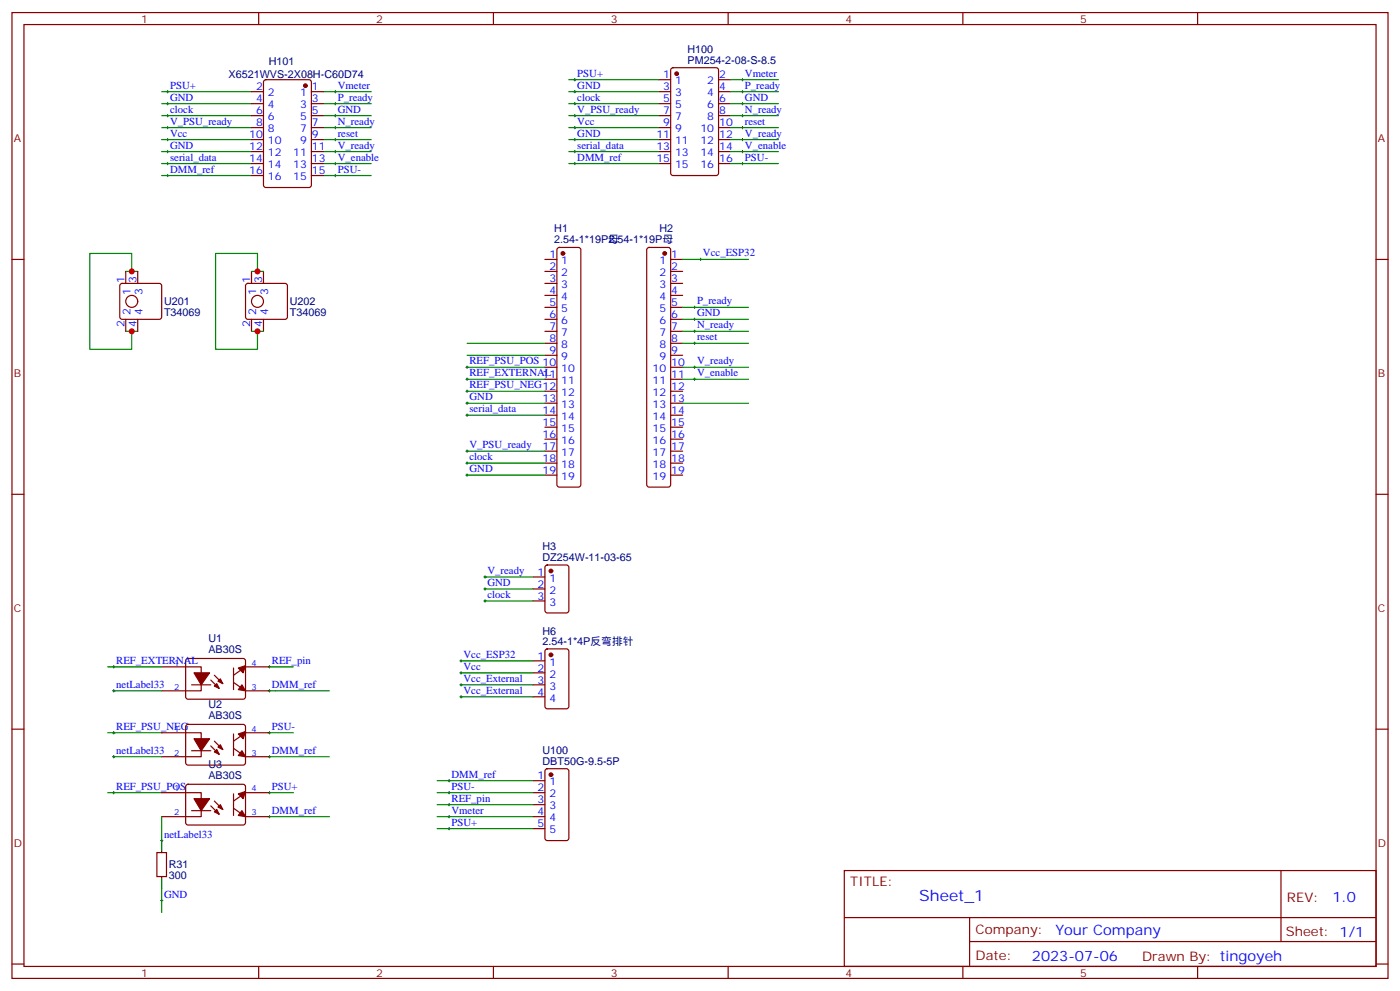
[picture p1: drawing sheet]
<svg xmlns="http://www.w3.org/2000/svg" width="412mm" height="292mm" viewBox="0 0 412 292" stroke-linecap="round" stroke-linejoin="round" font-family="sans-serif">
<g fill="none" stroke="#870000" stroke-width=".35">
<path d="M3.5 3.7h405.4v284.3h-405.4zM7.1 7.2h398.2v277.3h-398.2zM76.2 3.7v3.5M145.3 3.7v3.5M214.5 3.7v3.5M283.6 3.7v3.5M352.8 3.7v3.5M74.1 27h3.5M74.1 30.5h3.5M74.1 34h3.5M74.1 37.6h3.5M77.8 23.7l.5-.2h12.7l.7 .4v30.6l-.4 .7h-13l-.6-.5-.1-30.5z"/>
<path d="M91.7 27h3.5M91.7 30.5h3.5M91.7 34h3.5M91.7 37.6h3.5M194 23.5h3.6M194 27h3.6M194 30.5h3.6M194 34h3.6M194 37.6h3.6M197.8 20.1l.5-.2h12.7l.6 .5 .1 30.6-.5 .6-12.9 .1-.7-.5v-30.6zM211.7 23.5h3.5M211.7 27h3.5"/>
<path d="M211.7 30.5h3.5M211.7 34h3.5M211.7 37.6h3.5M74.1 48.2h3.5M74.1 44.6h3.5M74.1 41.1h3.5M74.1 51.7h3.5M91.7 48.2h3.5M91.7 44.6h3.5M91.7 41.1h3.5M91.7 51.7h3.5M194 48.2h3.6"/>
<path d="M194 44.6h3.6M194 41.1h3.6M211.7 48.2h3.5M211.7 44.6h3.5M211.7 41.1h3.5M3.5 76.4h3.6M37 79.9v3.5M40.6 79.9v3.5M74.1 79.9v3.5M77.6 79.9v3.5M160.5 76.4h3.5M160.5 79.9h3.5"/>
<path d="M164.3 73.1l.4-.3h5.7l.5 .3 .2 .5v69.1l-.2 .5-.5 .2h-5.7l-.5-.2-.2-.5v-69.1zM190.7 73.1l.5-.3h5.6l.5 .3 .3 .5v69.1l-.3 .5-.5 .2h-5.6l-.5-.2-.2-.5v-69.1zM197.6 76.4h3.5M197.6 79.9h3.5M405.3 76.4h3.6M35.5 83.6l.5-.2h10.9l.5 .2 .2 .5v9.2l-.2 .5-.5 .2h-10.9l-.5-.2-.2-.5v-9.2zM37 94v3.5M40.6 94v3.5M72.6 83.6l.4-.2h11l.5 .2 .2 .5v9.2l-.3 .5-.4 .2h-11l-.5-.2-.2-.5v-9.2zM74.1 94v3.5M77.6 94v3.5M160.5 83.4h3.5"/>
<path d="M160.5 87h3.5M160.5 90.5h3.5M160.5 94h3.5M160.5 97.5h3.5M197.6 83.4h3.5M197.6 87h3.5M197.6 90.5h3.5M197.6 94h3.5M197.6 97.5h3.5M160.5 101.1h3.5M160.5 104.6h3.5M160.5 108.1h3.5"/>
<path d="M160.5 111.7h3.5M160.5 115.2h3.5M160.5 118.7h3.5M197.6 101.1h3.5M197.6 104.6h3.5M197.6 108.1h3.5M197.6 111.7h3.5M197.6 115.2h3.5M197.6 118.7h3.5M160.5 122.2h3.5M160.5 125.8h3.5M160.5 129.3h3.5"/>
<path d="M160.5 132.8h3.5M160.5 136.3h3.5M160.5 139.9h3.5M197.6 122.2h3.5M197.6 125.8h3.5M197.6 129.3h3.5M197.6 132.8h3.5M197.6 136.3h3.5M197.6 139.9h3.5M3.5 145.5h3.6M405.3 145.5h3.6M157 169.9h3.5"/>
<path d="M157 173.4h3.5M157 176.9h3.5M160.7 166.5l.5-.2h5.7l.6 .5 .1 12.9-.5 .7h-5.9l-.6-.4-.1-13zM47.6 196.3h11.7v7.1h-11.7M54.9 194.1l.5-.2h16.5l.4 .7v10.8l-.7 .4h-16.5l-.4-.7v-10.5zM63.1 198.8l2.5 2.5M68.8 196.7v6.3M79.4 196.3h-7.1l-3.5 2.5M157 194.6h3.5M157 198.1h3.5M160.7 191.2l.5-.2h5.7l.6 .5 .1 16.5-.5 .6-5.9 .1-.6-.5-.1-16.5zM3.5 214.7h3.6"/>
<path d="M47.6 215.7h11.7v7.1h-11.7M54.9 213.5l.5-.2h16.5l.4 .7v10.8l-.7 .4h-16.5l-.4-.7v-10.5zM56.4 201.6h5.7M62.1 200.2l2.5 2.5M62.1 219.6l2.5 2.5M63.1 218.2l2.5 2.5M68.8 216.1v6.3M68.8 200.9l3.5 2.5h7.1M79.4 215.7h-7.1l-3.5 2.5M157 201.6h3.5M157 205.1h3.5M405.3 214.7h3.6"/>
<path d="M47.6 233.4h11.7v7h-11.7M54.9 231.1l.5-.2h16.5l.4 .7v10.9l-.7 .4-16.5-.1-.4-.6v-10.6zM56.4 221h5.7M56.4 238.7h5.7M62.1 237.2l2.5 2.5M63.1 235.8l2.5 2.5M68.8 233.7v6.4M68.8 220.3l3.5 2.5h7.1M68.8 237.9l3.5 2.5h7.1M79.4 233.4h-7.1l-3.5 2.4M157 233.4h3.5M157 229.8h3.5"/>
<path d="M157 236.9h3.5M160.7 226.5l.5-.2h5.7l.6 .4 .1 20.1-.5 .6-5.9 .1-.6-.5-.1-20zM46.2 251h2.8v7.1h-2.8zM157 240.4h3.5M157 243.9h3.5M248.7 256.3h156.6v28.2h-156.6zM377.3 256.3v20.9M248.7 270.1h156.5M285.6 277.2h119.6M285.6 270.1v14.2M3.5 283.8h3.6M76.2 284.5v3.5"/>
<path d="M145.3 284.5v3.5M214.5 284.5v3.5M283.6 284.5v3.5M352.8 284.5v3.5M405.3 283.8h3.6"/>
<circle cx="38.8" cy="88.7" r="1.76"/>
<circle cx="75.8" cy="88.7" r="1.76"/>
</g>
<g fill="#870000" stroke="#870000" stroke-width=".35">
<path d="M57.1 198.1h4.6l-2.4 3.5z"/>
<path d="M64.2 200.6l.7-.8 .7 1.5z"/>
<path d="M63.9 201.3l.7 1.4-1.5-.7z"/>
<path d="M71.3 201.6l1 1.8-2.1-.4z"/>
<path d="M70.2 196.7l2.1-.7-.7 2.1z"/>
<path d="M57.1 217.5h4.6l-2.4 3.5z"/>
<path d="M64.9 219.3l.7 1.4-1.4-.7z"/>
<path d="M63.1 221.4l.8-.7 .7 1.4z"/>
<path d="M71.3 221l1 1.8-2.1-.4z"/>
<path d="M70.2 216.1l2.1-.7-.7 2.1z"/>
<path d="M57.1 235.1h4.6l-2.4 3.6z"/>
<path d="M64.2 237.6l.7-.7 .7 1.4z"/>
<path d="M63.1 239l.8-.7 .7 1.4z"/>
<path d="M71.3 238.7l1 1.7-2.1-.3z"/>
<path d="M70.2 233.7l2.1-.7-.7 2.1z"/>
<circle cx="165.8" cy="74.6" r=".53"/>
<circle cx="195.8" cy="74.6" r=".53"/>
<circle cx="199.3" cy="21.7" r=".53"/>
<circle cx="162.3" cy="228.1" r=".53"/>
<circle cx="162.3" cy="192.8" r=".53"/>
<circle cx="90" cy="25.2" r=".53"/>
<circle cx="162.3" cy="168.1" r=".53"/>
</g>
<g fill="none" stroke="#008700" stroke-width=".35">
<path d="M47.6 27h26.5M47.6 30.5h26.5M47.6 34h26.5M47.6 37.6h26.5M95.2 27h14.2M95.2 30.5h14.2M95.2 34h14.2M95.2 37.6h14.2M167.6 27h26.4M167.6 30.5h26.4M167.6 34h26.4M167.6 37.6h26.4"/>
<path d="M167.6 23.5h26.4M215.2 27h14.1M215.2 30.5h14.1M215.2 34h14.1M215.2 37.6h14.1M215.2 23.5h14.1M47.6 41.1h26.5M47.6 48.2h26.5M47.6 51.7h26.5M47.6 44.6h26.5M95.2 41.1h14.2M95.2 48.2h14.2"/>
<path d="M95.2 51.7h14.2M95.2 44.6h14.2M167.6 41.1h26.4M167.6 48.2h26.4M167.6 44.6h26.4M215.2 41.1h14.1M215.2 48.2h14.1M215.2 44.6h14.1M37 79.9h3.6M38.8 79.9v-5.3h-12.3v28.2h12.3v-5.3M74.1 79.9h3.5M75.8 79.9v-5.3h-12.3v28.2h12.3v-5.3"/>
<path d="M201.1 76.4h19.4M37 97.5h3.6M74.1 97.5h3.5M201.1 97.5h19.4M201.1 90.5h19.4M201.1 94h19.4M137.6 104.6h22.9M137.6 108.1h22.9M137.6 111.7h22.9M137.6 118.7h22.9M137.6 101.1h22.9M137.6 115.2h22.9"/>
<path d="M201.1 111.7h19.4M201.1 118.7h19.4M201.1 101.1h19.4M201.1 108.1h19.4M137.6 136.3h22.9M137.6 139.9h22.9M137.6 132.8h22.9M137.6 122.2h22.9M142.9 173.4h14.1M142.9 176.9h14.1M142.9 169.9h14.1M31.7 196.3h15.9"/>
<path d="M79.4 196.3h7M135.8 194.6h21.2M135.8 198.1h21.2M31.7 215.7h15.9M33.5 203.4h14.1M79.4 215.7h7M79.4 203.4h17.6M135.8 201.6h21.2M135.8 205.1h21.2M31.7 233.4h15.9M33.5 222.8h14.1M79.4 233.4h7"/>
<path d="M79.4 222.8h17.6M128.8 233.4h28.2M128.8 229.8h28.2M128.8 236.9h28.2M47.6 240.4v7.1M79.4 240.4h17.6M128.8 240.4h28.2M128.8 243.9h28.2M47.6 261.6v7"/>
</g>
<g fill="none" stroke="#000" stroke-width=".29">
<path d="M49 27h.7M49 37.6h.7M49 30.5h.7M49 34h.7M49.4 26.6v.7M49.4 30.2v.7M49.4 33.7v.7M49.4 37.2v.7M98.4 27h.7M98.4 37.6h.7M98.4 30.5h.7M98.4 34h.7"/>
<path d="M98.8 26.6v.7M98.8 30.2v.7M98.8 33.7v.7M98.8 37.2v.7M169 27h.7M169 37.6h.7M169 30.5h.7M169 34h.7M169 23.5h.7M169.3 23.1v.7M169.3 26.6v.7M169.3 30.2v.7"/>
<path d="M169.3 33.7v.7M169.3 37.2v.7M218.4 27h.7M218.4 37.6h.7M218.4 30.5h.7M218.4 34h.7M218.4 23.5h.7M218.7 23.1v.7M218.7 26.6v.7M218.7 30.2v.7M218.7 33.7v.7M218.7 37.2v.7"/>
<path d="M49 44.6h.7M49 41.1h.7M49 48.2h.7M49 51.7h.7M49.4 40.7v.8M49.4 44.3v.7M49.4 47.8v.7M49.4 51.3v.7M98.4 44.6h.7M98.4 41.1h.7M98.4 48.2h.7M98.4 51.7h.7"/>
<path d="M98.8 40.7v.8M98.8 44.3v.7M98.8 47.8v.7M98.8 51.3v.7M169 44.6h.7M169 41.1h.7M169 48.2h.7M169.3 40.7v.8M169.3 44.3v.7M169.3 47.8v.7M218.4 44.6h.7M218.4 41.1h.7"/>
<path d="M218.4 48.2h.7M218.7 40.7v.8M218.7 44.3v.7M218.7 47.8v.7M206 76.4h.7M206.4 76v.7M204.3 94h.7M204.3 90.5h.7M204.3 97.5h.7M204.6 90.1v.7M204.6 93.7v.7M204.6 97.2v.7"/>
<path d="M137.2 111.7h.7M137.2 108.1h.7M137.2 115.2h.7M137.2 118.7h.7M137.6 107.8v.7M137.6 111.3v.7M137.6 114.8v.7M137.6 118.4v.7M204.3 111.7h.7M204.3 108.1h.7M204.3 101.1h.7M204.6 100.7v.7"/>
<path d="M204.6 107.8v.7M204.6 111.3v.7M137.2 122.2h.7M137.2 136.3h.7M137.2 139.9h.7M137.2 132.8h.7M137.6 121.9v.7M137.6 132.5v.7M137.6 136v.7M137.6 139.5v.7M142.5 169.9h.7M142.5 173.4h.7"/>
<path d="M142.5 176.9h.7M142.9 169.5v.7M142.9 173v.7M142.9 176.6v.7M33.2 196.3h.7M33.5 196v.7M79 196.3h.7M79.4 196v.7M135.5 194.6h.7M135.5 198.1h.7M135.8 194.2v.7M135.8 197.7v.7"/>
<path d="M33.2 215.7h.7M33.2 203.4h.7M33.5 203v.7M33.5 215.4v.7M79 215.7h.7M79 203.4h.7M79.4 203v.7M79.4 215.4v.7M135.5 201.6h.7M135.5 205.1h.7M135.8 201.3v.7M135.8 204.8v.7"/>
<path d="M33.2 233.4h.7M33.2 222.8h.7M33.5 222.4v.7M33.5 233v.7M79 233.4h.7M79 222.8h.7M79.4 222.4v.7M79.4 233v.7M131.9 233.4h.7M131.9 236.9h.7M131.9 229.8h.7M132.3 229.5v.7"/>
<path d="M132.3 233v.7M132.3 236.5v.7M47.3 247.5h.7M47.6 247.1v.7M79 240.4h.7M79.4 240.1v.7M131.9 240.4h.7M131.9 243.9h.7M132.3 240.1v.7M132.3 243.6v.7M47.3 265.1h.7M47.6 264.8v.7"/>
</g>
<path d="M47.6 247.5v3.5M47.6 258.1v3.5" fill="none" stroke="#000" stroke-width=".35"/>
<g fill="#c00">
<circle cx="38.8" cy="97.5" r=".88"/>
<circle cx="38.8" cy="79.9" r=".88"/>
<circle cx="75.8" cy="97.5" r=".88"/>
<circle cx="75.8" cy="79.9" r=".88"/>
</g>
<text font-size="4.6" fill="#00f" x="270.8" y="265.3">Sheet_1</text>
<g font-size="4.2" fill="#00f">
<text x="392.5" y="265.6">1.0</text>
<text x="310.9" y="275.1">Your Company</text>
<text x="304" y="282.9">2023-07-06</text>
</g>
<g font-size="3.9" fill="#800">
<text x="250.5" y="260.9">TITLE:</text>
<text x="379.1" y="265.6">REV:</text>
<text x="287.4" y="275.1">Company:</text>
<text x="378.7" y="275.7">Sheet: 1/1</text>
<text x="287.4" y="282.8">Date:</text>
<text x="336.4" y="282.8">Drawn By: tingoyeh</text>
</g>
<g font-size="3.2" fill="#800">
<text x="41.6" y="6.7">1</text>
<text x="110.8" y="6.7">2</text>
<text x="179.9" y="6.7">3</text>
<text x="249.1" y="6.7">4</text>
<text x="318.2" y="6.7">5</text>
<text x="4.1" y="41.8">A</text>
<text x="405.9" y="41.8">A</text>
<text x="4.1" y="110.9">B</text>
<text x="405.9" y="110.9">B</text>
<text x="4.1" y="180.1">C</text>
<text x="405.9" y="180.1">C</text>
<text x="4.1" y="249.2">D</text>
<text x="405.9" y="249.2">D</text>
<text x="41.6" y="287.5">1</text>
<text x="110.8" y="287.5">2</text>
<text x="179.9" y="287.5">3</text>
<text x="249.1" y="287.5">4</text>
<text x="318.2" y="287.5">5</text>
</g>
<g font-size="3.2" fill="#000080">
<text x="202.5" y="15.5">H100</text>
<text x="67.3" y="22.8">X6521WVS-2X08H-C60D74</text>
<text x="79.2" y="19.1">H101</text>
<text x="202.5" y="18.7">PM254-2-08-S-8.5</text>
<text x="163.3" y="71.6">2.54-1*19P母</text>
<text x="163.3" y="68.4">H1</text>
<text x="179.3" y="71.6">2.54-1*19P母</text>
<text x="194.3" y="68.4">H2</text>
<text x="48.3" y="89.9">U201</text>
<text x="85.4" y="89.9">U202</text>
<text x="48.3" y="93">T34069</text>
<text x="85.4" y="93">T34069</text>
<text x="159.8" y="161.9">H3</text>
<text x="159.8" y="165.2">DZ254W-11-03-65</text>
<text x="61.4" y="189.1">U1</text>
<text x="159.8" y="190">2.54-1*4P反弯排针</text>
<text x="159.8" y="186.8">H6</text>
<text x="61.4" y="192.3">AB30S</text>
<text x="61.4" y="208.5">U2</text>
<text x="61.4" y="211.7">AB30S</text>
<text x="159.8" y="221.9">U100</text>
<text x="61.4" y="226.1">U3</text>
<text x="159.8" y="225.1">DBT50G-9.5-5P</text>
<text x="61.4" y="229.3">AB30S</text>
<text x="49.7" y="255.7">R31</text>
<text x="49.7" y="258.9">300</text>
</g>
<g font-size="3.2" fill="#00f">
<text x="170" y="22.6">PSU+</text>
<text x="195.4" y="23.1">1</text>
<text x="211.8" y="23.1">2</text>
<text x="219.4" y="22.6">Vmeter</text>
<text x="50.1" y="26.1">PSU+</text>
<text x="50.1" y="29.6">GND</text>
<text x="75.4" y="26.6">2</text>
<text x="78.9" y="28.4">2</text>
<text x="88.4" y="28.4">1</text>
<text x="91.9" y="26.6">1</text>
<text x="99.5" y="26.1">Vmeter</text>
<text x="99.5" y="29.6">P_ready</text>
<text x="170" y="26.1">GND</text>
<text x="170" y="29.6">clock</text>
<text x="195.4" y="26.6">3</text>
<text x="198.9" y="28.4">3</text>
<text x="198.9" y="24.9">1</text>
<text x="208.3" y="24.9">2</text>
<text x="208.3" y="28.4">4</text>
<text x="211.8" y="26.6">4</text>
<text x="219.4" y="29.6">GND</text>
<text x="219.4" y="26.1">P_ready</text>
<text x="50.1" y="33.2">clock</text>
<text x="75.4" y="33.7">6</text>
<text x="75.4" y="30.2">4</text>
<text x="78.9" y="35.5">6</text>
<text x="78.9" y="31.9">4</text>
<text x="88.4" y="31.9">3</text>
<text x="88.4" y="35.5">5</text>
<text x="91.9" y="30.2">3</text>
<text x="91.9" y="33.7">5</text>
<text x="99.5" y="33.2">GND</text>
<text x="170" y="33.2">V_PSU_ready</text>
<text x="195.4" y="33.7">7</text>
<text x="195.4" y="30.2">5</text>
<text x="198.9" y="35.5">7</text>
<text x="198.9" y="31.9">5</text>
<text x="208.3" y="31.9">6</text>
<text x="208.3" y="35.5">8</text>
<text x="211.8" y="30.2">6</text>
<text x="211.8" y="33.7">8</text>
<text x="219.4" y="33.2">N_ready</text>
<text x="50.1" y="40.2">Vcc</text>
<text x="50.1" y="36.7">V_PSU_ready</text>
<text x="73.4" y="40.7">10</text>
<text x="75.4" y="37.2">8</text>
<text x="78.9" y="39">8</text>
<text x="88.4" y="39">7</text>
<text x="91.9" y="37.2">7</text>
<text x="91.9" y="40.7">9</text>
<text x="99.5" y="36.7">N_ready</text>
<text x="99.5" y="40.2">reset</text>
<text x="170" y="36.7">Vcc</text>
<text x="170" y="40.2">GND</text>
<text x="193.3" y="40.7">11</text>
<text x="195.4" y="37.2">9</text>
<text x="198.9" y="39">9</text>
<text x="206.3" y="39">10</text>
<text x="211.8" y="37.2">10</text>
<text x="211.8" y="40.7">12</text>
<text x="219.4" y="36.7">reset</text>
<text x="219.4" y="40.2">V_ready</text>
<text x="50.1" y="43.7">GND</text>
<text x="50.1" y="47.3">serial_data</text>
<text x="73.4" y="47.8">14</text>
<text x="73.4" y="44.3">12</text>
<text x="78.9" y="46">12</text>
<text x="78.9" y="42.5">10</text>
<text x="86.4" y="46">11</text>
<text x="88.4" y="42.5">9</text>
<text x="91.9" y="44.3">11</text>
<text x="91.9" y="47.8">13</text>
<text x="99.5" y="43.7">V_ready</text>
<text x="99.5" y="47.3">V_enable</text>
<text x="170" y="43.7">serial_data</text>
<text x="170" y="47.3">DMM_ref</text>
<text x="193.3" y="47.8">15</text>
<text x="193.3" y="44.3">13</text>
<text x="198.9" y="46">13</text>
<text x="198.9" y="42.5">11</text>
<text x="206.3" y="42.5">12</text>
<text x="206.3" y="46">14</text>
<text x="211.8" y="44.3">14</text>
<text x="211.8" y="47.8">16</text>
<text x="219.4" y="47.3">PSU-</text>
<text x="219.4" y="43.7">V_enable</text>
<text x="50.1" y="50.8">DMM_ref</text>
<text x="73.4" y="51.3">16</text>
<text x="78.9" y="53.1">16</text>
<text x="78.9" y="49.6">14</text>
<text x="86.4" y="49.6">13</text>
<text x="86.4" y="53.1">15</text>
<text x="91.9" y="51.3">15</text>
<text x="99.5" y="50.8">PSU-</text>
<text x="198.9" y="49.6">15</text>
<text x="206.3" y="49.6">16</text>
<text x="161.9" y="76">1</text>
<text x="165.3" y="77.8">1</text>
<text x="194.2" y="77.8">1</text>
<text x="197.7" y="76">1</text>
<text x="207.1" y="75.5">Vcc_ESP32</text>
<text x="36.7" y="83.3" transform="rotate(-90 36.7 83.3)">1</text>
<text x="40.2" y="83.3" transform="rotate(-90 40.2 83.3)">3</text>
<text x="73.7" y="83.3" transform="rotate(-90 73.7 83.3)">1</text>
<text x="77.3" y="83.3" transform="rotate(-90 77.3 83.3)">3</text>
<text x="161.9" y="79.6">2</text>
<text x="161.9" y="83.1">3</text>
<text x="165.3" y="81.3">2</text>
<text x="194.2" y="81.3">2</text>
<text x="197.7" y="79.6">2</text>
<text x="197.7" y="83.1">3</text>
<text x="38.5" y="86.8" transform="rotate(-90 38.5 86.8)">1</text>
<text x="42" y="86.8" transform="rotate(-90 42 86.8)">3</text>
<text x="75.5" y="86.8" transform="rotate(-90 75.5 86.8)">1</text>
<text x="79" y="86.8" transform="rotate(-90 79 86.8)">3</text>
<text x="161.9" y="86.6">4</text>
<text x="165.3" y="84.8">3</text>
<text x="165.3" y="88.4">4</text>
<text x="194.2" y="84.8">3</text>
<text x="194.2" y="88.4">4</text>
<text x="197.7" y="86.6">4</text>
<text x="205.3" y="89.6">P_ready</text>
<text x="38.5" y="92.7" transform="rotate(-90 38.5 92.7)">2</text>
<text x="42" y="92.7" transform="rotate(-90 42 92.7)">4</text>
<text x="75.5" y="92.7" transform="rotate(-90 75.5 92.7)">2</text>
<text x="79" y="92.7" transform="rotate(-90 79 92.7)">4</text>
<text x="161.9" y="90.1">5</text>
<text x="161.9" y="93.7">6</text>
<text x="165.3" y="91.9">5</text>
<text x="165.3" y="95.4">6</text>
<text x="194.2" y="91.9">5</text>
<text x="194.2" y="95.4">6</text>
<text x="197.7" y="90.1">5</text>
<text x="197.7" y="93.7">6</text>
<text x="205.3" y="93.1">GND</text>
<text x="36.7" y="96.2" transform="rotate(-90 36.7 96.2)">2</text>
<text x="40.2" y="96.2" transform="rotate(-90 40.2 96.2)">4</text>
<text x="73.7" y="96.2" transform="rotate(-90 73.7 96.2)">2</text>
<text x="77.3" y="96.2" transform="rotate(-90 77.3 96.2)">4</text>
<text x="161.9" y="97.2">7</text>
<text x="161.9" y="100.7">8</text>
<text x="165.3" y="99">7</text>
<text x="194.2" y="99">7</text>
<text x="197.7" y="97.2">7</text>
<text x="197.7" y="100.7">8</text>
<text x="205.3" y="100.2">reset</text>
<text x="205.3" y="96.7">N_ready</text>
<text x="138.3" y="107.2">REF_PSU_POS 10</text>
<text x="161.9" y="104.2">9</text>
<text x="165.3" y="102.5">8</text>
<text x="165.3" y="106">9</text>
<text x="194.2" y="102.5">8</text>
<text x="194.2" y="106">9</text>
<text x="197.7" y="104.2">9</text>
<text x="197.7" y="107.8">10</text>
<text x="205.3" y="107.2">V_ready</text>
<text x="138.3" y="110.8">REF_EXTERNAL</text>
<text x="159.8" y="111.3">11</text>
<text x="165.3" y="109.5">10</text>
<text x="165.3" y="113.1">11</text>
<text x="192.2" y="109.5">10</text>
<text x="192.2" y="113.1">11</text>
<text x="197.7" y="111.3">11</text>
<text x="205.3" y="110.8">V_enable</text>
<text x="138.3" y="114.3">REF_PSU_NEG12</text>
<text x="138.3" y="117.8">GND</text>
<text x="159.8" y="118.4">13</text>
<text x="165.3" y="116.6">12</text>
<text x="192.2" y="116.6">12</text>
<text x="197.7" y="114.8">12</text>
<text x="197.7" y="118.4">13</text>
<text x="138.3" y="121.4">serial_data</text>
<text x="159.8" y="121.9">14</text>
<text x="159.8" y="125.4">15</text>
<text x="165.3" y="120.1">13</text>
<text x="165.3" y="123.6">14</text>
<text x="192.2" y="120.1">13</text>
<text x="192.2" y="123.6">14</text>
<text x="197.7" y="121.9">14</text>
<text x="197.7" y="125.4">15</text>
<text x="138.3" y="131.9">V_PSU_ready</text>
<text x="159.8" y="128.9">16</text>
<text x="165.3" y="127.2">15</text>
<text x="165.3" y="130.7">16</text>
<text x="192.2" y="127.2">15</text>
<text x="192.2" y="130.7">16</text>
<text x="197.7" y="128.9">16</text>
<text x="138.3" y="135.5">clock</text>
<text x="159.8" y="132.5">17</text>
<text x="159.8" y="136">18</text>
<text x="165.3" y="134.2">17</text>
<text x="165.3" y="137.8">18</text>
<text x="192.2" y="134.2">17</text>
<text x="192.2" y="137.8">18</text>
<text x="197.7" y="132.5">17</text>
<text x="197.7" y="136">18</text>
<text x="138.3" y="139">GND</text>
<text x="159.8" y="139.5">19</text>
<text x="165.3" y="141.3">19</text>
<text x="192.2" y="141.3">19</text>
<text x="197.7" y="139.5">19</text>
<text x="143.6" y="169">V_ready</text>
<text x="143.6" y="172.5">GND</text>
<text x="158.3" y="169.5">1</text>
<text x="158.3" y="173">2</text>
<text x="161.8" y="171.3">1</text>
<text x="143.6" y="176">clock</text>
<text x="158.3" y="176.6">3</text>
<text x="161.8" y="174.8">2</text>
<text x="161.8" y="178.3">3</text>
<text x="34.2" y="195.4">REF_EXTERNAL</text>
<text x="80.1" y="195.4">REF_pin</text>
<text x="136.5" y="193.7">Vcc_ESP32</text>
<text x="136.5" y="197.2">Vcc</text>
<text x="158.3" y="194.2">1</text>
<text x="158.3" y="197.7">2</text>
<text x="161.8" y="196">1</text>
<text x="34.2" y="202.5">netLabel33</text>
<text x="80.1" y="202.5">DMM_ref</text>
<text x="136.5" y="200.7">Vcc_External</text>
<text x="158.3" y="201.3">3</text>
<text x="161.8" y="199.5">2</text>
<text x="161.8" y="203">3</text>
<text x="136.5" y="204.3">Vcc_External</text>
<text x="158.3" y="204.8">4</text>
<text x="161.8" y="206.6">4</text>
<text x="34.2" y="214.8">REF_PSU_NEG</text>
<text x="80.1" y="214.8">PSU-</text>
<text x="34.2" y="221.9">netLabel33</text>
<text x="80.1" y="221.9">DMM_ref</text>
<text x="34.2" y="232.5">REF_PSU_POS</text>
<text x="80.1" y="232.5">PSU+</text>
<text x="133" y="232.5">PSU-</text>
<text x="133" y="229">DMM_ref</text>
<text x="158.3" y="229.5">1</text>
<text x="158.3" y="233">2</text>
<text x="161.8" y="231.2">1</text>
<text x="80.1" y="239.5">DMM_ref</text>
<text x="133" y="239.5">Vmeter</text>
<text x="133" y="236">REF_pin</text>
<text x="158.3" y="236.5">3</text>
<text x="161.8" y="234.8">2</text>
<text x="161.8" y="238.3">3</text>
<text x="133" y="243.1">PSU+</text>
<text x="158.3" y="240.1">4</text>
<text x="158.3" y="243.6">5</text>
<text x="161.8" y="241.8">4</text>
<text x="161.8" y="245.4">5</text>
<text x="48.3" y="246.6">netLabel33</text>
<text x="48.3" y="264.2">GND</text>
</g>
<g font-size="2.5" fill="#00f">
<text x="51.4" y="196">1</text>
<text x="74.1" y="196">4</text>
<text x="51.4" y="203">2</text>
<text x="74.1" y="203">3</text>
<text x="51.4" y="215.4">1</text>
<text x="74.1" y="215.4">4</text>
<text x="51.4" y="222.4">2</text>
<text x="74.1" y="222.4">3</text>
<text x="51.4" y="233">1</text>
<text x="74.1" y="233">4</text>
<text x="51.4" y="240.1">2</text>
<text x="74.1" y="240.1">3</text>
</g>
</svg>
